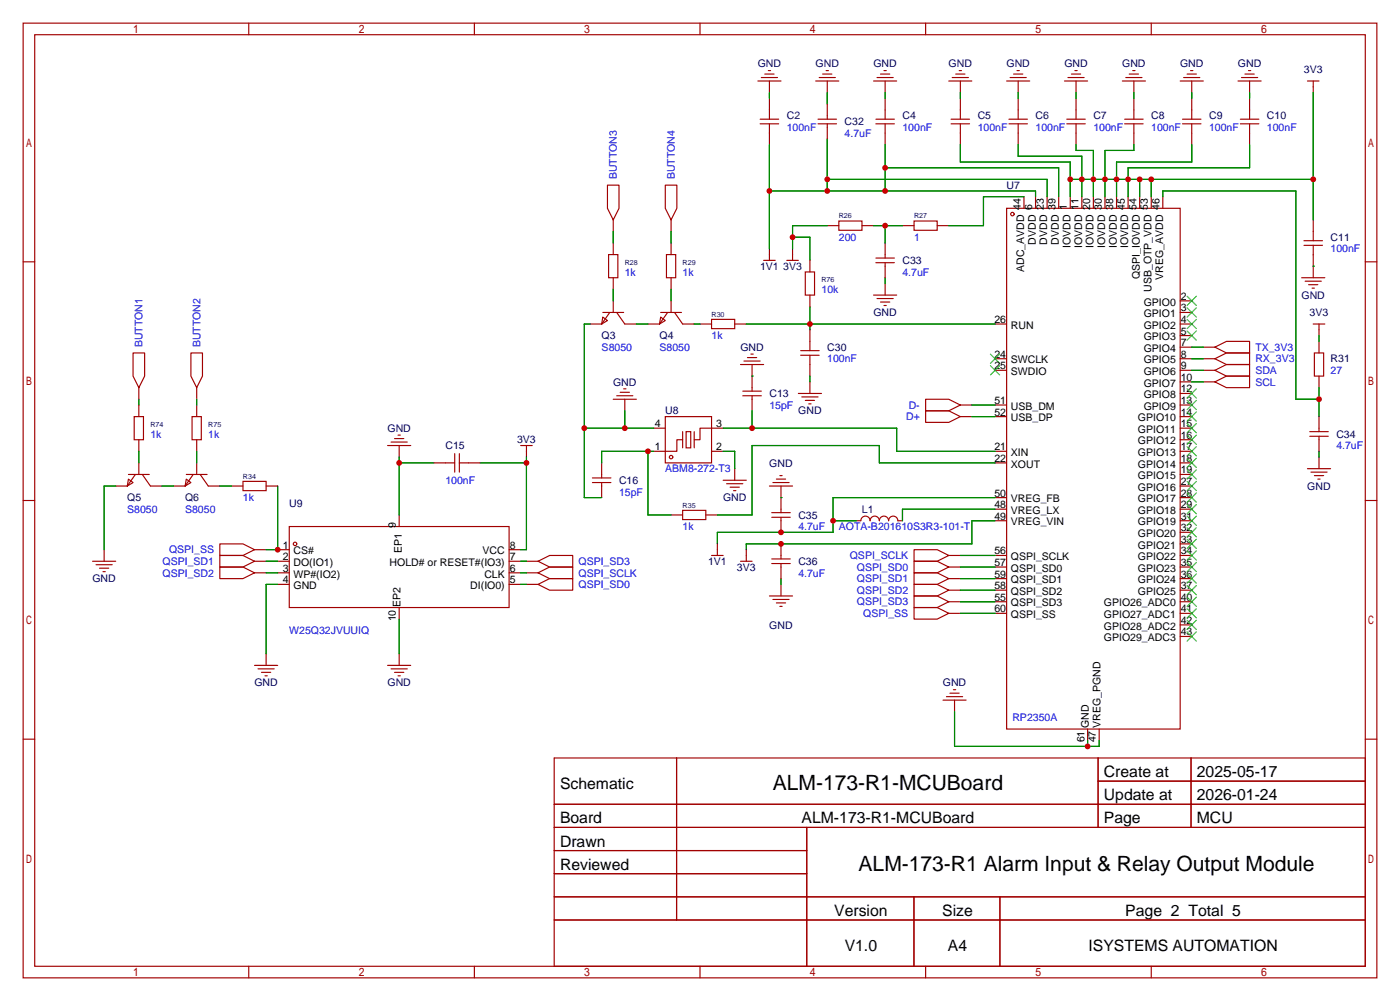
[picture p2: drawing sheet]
<svg xmlns="http://www.w3.org/2000/svg" width="307mm" height="220mm" viewBox="0 0 307 220" stroke-linecap="round" stroke-linejoin="round" font-family="sans-serif">
<g fill="none" stroke="#a10000" stroke-width=".25">
<path d="M5.1 5.1h297.2v209.5h-297.2zM7.6 7.6h292.1v204.5h-292.1zM54.6 5.1v2.5M104.1 5.1v2.5M153.7 5.1v2.5M166.4 17.8h5M167.1 17h3.6M167.9 16.3h2M168.7 15.5h.5M168.9 17.8v2.5M179.1 17.8h5M179.8 17h3.6"/>
<path d="M180.6 16.3h2M181.4 15.5h.5M181.6 17.8v2.5M191.8 17.8h5M192.5 17h3.6M193.3 16.3h2M194.1 15.5h.5M194.3 17.8v2.5M203.2 5.1v2.5M208.3 17.8h5.1M209 17h3.6M209.8 16.3h2"/>
<path d="M210.6 15.5h.5M210.8 17.8v2.5M221 17.8h5.1M221.7 17h3.6M222.5 16.3h2M223.3 15.5h.5M223.5 17.8v2.5M233.7 17.8h5.1M234.4 17h3.6M235.2 16.3h2M236 15.5h.5M236.2 17.8v2.5"/>
<path d="M246.4 17.8h5.1M247.1 17h3.6M247.9 16.3h2M248.7 15.5h.5M248.9 17.8v2.5M252.7 5.1v2.5M259.1 17.8h5.1M259.8 17h3.6M260.6 16.3h2M261.4 15.5h.5M261.6 17.8v2.5M271.8 17.8h5.1"/>
<path d="M272.5 17h3.6M273.3 16.3h2M274.1 15.5h.5M274.3 17.8v2.5M287 17.8h2.6M288.3 17.8v2.5M166.9 26.2h4M166.9 27.2h4M168.9 21.6v4.6M168.9 27.2v4.6M179.6 26.2h4M179.6 27.2h4"/>
<path d="M181.6 22.9v3.3M181.6 27.2v3.3M192.3 26.2h4M192.3 27.2h4M194.3 21.6v4.6M194.3 27.2v4.6M208.8 26.2h4.1M208.8 27.2h4.1M210.8 21.6v4.6M210.8 27.2v4.6M221.5 26.2h4.1M221.5 27.2h4.1"/>
<path d="M223.5 21.6v4.6M223.5 27.2v4.6M234.2 26.2h4.1M234.2 27.2h4.1M236.2 21.6v4.6M236.2 27.2v4.6M246.9 26.2h4.1M246.9 27.2h4.1M248.9 21.6v4.6M248.9 27.2v4.6M259.6 26.2h4.1M259.6 27.2h4.1"/>
<path d="M261.6 21.6v4.6M261.6 27.2v4.6M272.3 26.2h4.1M272.3 27.2h4.1M274.3 21.6v4.6M274.3 27.2v4.6M5.1 57.5h2.5M133.3 40.6h2.6v5.1l-1.3 2.6-1.3-2.6zM133.6 55.9h2v5.1h-2zM134.6 48.3v2.5M134.6 53.3v2.6M146 40.6h2.6v5.1l-1.3 2.6-1.3-2.6z"/>
<path d="M146.3 55.9h2v5.1h-2zM147.3 48.3v2.5M147.3 53.3v2.6M167.6 57.1h2.6M168.9 54.6v2.5M172.7 57.1h2.6M174 54.6v2.5M176.8 59.7h2v5.1h-2zM177.8 57.1v2.6M181.6 49.5h2.5M184.1 48.5h5.1v2h-5.1zM189.2 49.5h2.6"/>
<path d="M192.3 57.7h4M192.3 56.6h4M194.3 53.3v3.3M194.3 57.7v3.3M198.1 49.5h2.6M200.7 48.5h5v2h-5zM205.7 49.5h2.6M221 45.7h38.1v114.3h-38.1zM224.8 43.2v2.5M227.3 43.2v2.5M229.9 43.2v2.5M232.4 43.2v2.5"/>
<path d="M234.9 43.2v2.5M237.5 43.2v2.5M240 43.2v2.5M242.6 43.2v2.5M245.1 43.2v2.5M247.6 43.2v2.5M250.2 43.2v2.5M252.7 43.2v2.5M255.3 43.2v2.5M286.3 52.8h4M286.3 53.8h4M288.3 48.3v4.5"/>
<path d="M288.3 53.8v7.2M299.7 57.5h2.6M29.2 77.5h2.5v5l-1.2 2.6-1.3-2.6zM41.9 77.5h2.5v5l-1.2 2.6-1.3-2.6zM129.5 71.1h2.6M132.3 69.6l1 .8-1.2 .7zM132.3 68.6h4.6M133.9 68.6l-1.8 2.5M134.6 61v2.5M134.6 66v2.6M135.4 68.6l1.8 2.5h2.5M142.2 71.1h2.6"/>
<path d="M145 69.6l1 .8-1.2 .7zM145 68.6h4.6M146.6 68.6l-1.8 2.5M147.3 61v2.5M147.3 66v2.6M148.1 68.6l1.8 2.5h2.5M153.7 71.1h2.5M156.2 70.1h5.1v2h-5.1zM161.3 71.1h2.5M163.3 79.2h3.6M164.1 78.5h2M164.8 77.7h.6"/>
<path d="M175.8 77h4M175.8 78h4M177.8 64.8v2.5M177.8 72.4v4.6M177.8 78v4.5M191.8 64.8h5M192.5 65.5h3.6M193.3 66.3h2M194.1 67.1h.5M194.3 62.2v2.6M218.4 71.1h2.6M218.4 78.7h2.6"/>
<path d="M259.1 71.1h2.5M259.1 78.7h2.5M259.1 76.2h2.5M259.1 73.7h2.5M259.1 68.6h2.5M259.1 66h2.5M264.2 78.7h2.5M264.2 76.2h2.5M266.7 78.7l2.5-1.2h5.1v2.5h-5.1zM266.7 76.2l2.5-1.3h5.1v2.6h-5.1zM285.8 61h5M286.5 61.7h3.6"/>
<path d="M287.3 62.5h2M288 63.2h.5M288.3 71.1h2.5M288.5 77.5h2.1v5h-2.1zM289.6 71.1v2.6M289.6 74.9v2.6M29.5 91.4h2v5.1h-2zM30.5 85.1v2.5M30.5 88.9v2.5M30.5 96.5v2.6M42.2 91.4h2v5.1h-2zM43.2 85.1v2.5"/>
<path d="M43.2 88.9v2.5M43.2 96.5v2.6M85.1 97.8h5.1M85.9 97h3.5M86.6 96.3h2M87.4 95.5h.5M87.6 97.8v2.5M99.8 99.6v4M100.8 99.6v4M114.3 97.8h2.5M115.6 97.8v2.5M134.6 87.6h5.1"/>
<path d="M135.4 86.9h3.5M136.1 86.1h2.1M136.9 85.3h.5M137.2 87.6v2.6M143.5 94h2.5M146 91.4h10.2v10.2h-10.2zM149.9 96.5h-1.3v2.6h-5.1M149.9 94.7v3.6M150.6 94.7h1v3.6h-1zM152.4 94.7v3.6M156.2 99.1h2.5M158.7 94h-5v2.5h-1.3"/>
<path d="M162.6 80h5M163.1 85.9h4M163.1 86.9h4M165.1 80v5.9M165.1 86.9v3.3M175.3 86.4h5M176 87.1h3.6M176.8 87.9h2M177.5 88.6h.6M177.8 83.8v2.6M203.2 90.2h5.1l2.5 1.2-2.5 1.3h-5.1zM203.2 87.6h5.1l2.5 1.3-2.5 1.3h-5.1z"/>
<path d="M210.8 88.9h2.6M210.8 91.4h2.6M218.4 81.3h2.6M218.4 88.9h2.6M218.4 91.4h2.6M218.4 99.1h2.6M259.1 81.3h2.5M259.1 88.9h2.5M259.1 91.4h2.5M259.1 99.1h2.5M259.1 96.5h2.5M259.1 94h2.5"/>
<path d="M259.1 86.4h2.5M259.1 83.8h2.5M264.2 81.3h2.5M264.2 83.8h2.5M266.7 83.8l2.5-1.3h5.1v2.6h-5.1zM266.7 81.3l2.5-1.3h5.1v2.5h-5.1zM287.5 95.8h4.1M287.5 94.7h4.1M289.6 82.5v2.6M289.6 91.4v3.3M289.6 95.8v3.3M5.1 109.9h2.5"/>
<path d="M25.4 106.7h2.5M28.2 105.2l1 .7-1.3 .8zM28.2 104.1h4.6M29.7 104.1l-1.8 2.6M30.5 101.6v2.5M31.2 104.1l1.8 2.6h2.6M38.1 106.7h2.5M40.9 105.2l1 .7-1.3 .8zM40.9 104.1h4.6M42.4 104.1l-1.8 2.6M43.2 101.6v2.5M43.9 104.1l1.8 2.6h2.6"/>
<path d="M48.3 119.4h5l2.6 1.2-2.6 1.3h-5zM50.8 106.7h2.5M53.3 105.7h5.1v2h-5.1zM58.4 106.7h2.6M63.5 115.6h48.3v17.7h-48.3zM87.6 113v2.6M95.2 101.6h4.6M100.8 101.6h4.6M130 104.9h4.1M130 105.9h4.1M132.1 101.6v3.3M132.1 105.9v3.3"/>
<path d="M147.3 113h2.6M149.9 112h5v2h-5zM154.9 113h2.6M157.5 119.4v2.5M158.7 105.4h5.1M159.5 106.2h3.6M160.3 106.9h2M161 107.7h.5M161.3 102.9v2.5M168.9 106.7h5.1M169.4 113.5h4.1M169.4 112.5h4.1"/>
<path d="M169.7 105.9h3.5M170.4 105.2h2.1M171.2 104.4h.5M171.4 106.7v5.8M171.4 113.5v3.3M171.4 119.4v3.3M188 114.3h1a1.02 1.02 0 0 1 1-1 1.02 1.02 0 0 1 1 1 1.02 1.02 0 0 1 1-1 1.02 1.02 0 0 1 1 1 1.02 1.02 0 0 1 1.1-1 1.02 1.02 0 0 1 1 1 1.02 1.02 0 0 1 1-1 1.02 1.02 0 0 1 1 1h1M218.4 101.6h2.6M218.4 109.2h2.6M218.4 111.8h2.6M218.4 114.3h2.6M259.1 101.6h2.5"/>
<path d="M259.1 109.2h2.5M259.1 111.8h2.5M259.1 114.3h2.5M259.1 119.4h2.5M259.1 116.8h2.5M259.1 106.7h2.5M259.1 104.1h2.5M287 102.9h5.1M287.8 103.6h3.5M288.5 104.4h2.1M289.3 105.2h.5M289.6 100.3v2.6"/>
<path d="M299.7 109.9h2.6M20.3 123.2h5.1M21.1 124h3.5M21.8 124.7h2.1M22.6 125.5h.5M22.9 120.6v2.6M48.3 121.9h5l2.6 1.3-2.6 1.3h-5zM48.3 124.5h5l2.6 1.2-2.6 1.3h-5zM55.9 120.6h2.5M55.9 123.2h2.5M55.9 125.7h2.5M61 120.6h2.5"/>
<path d="M61 123.2h2.5M61 125.7h2.5M61 128.3h2.5M87.6 133.3v2.6M111.8 120.6h2.5M111.8 123.2h2.5M111.8 125.7h2.5M111.8 128.3h2.5M115.6 123.2h2.5M115.6 125.7h2.5M115.6 128.3h2.5M118.1 128.3l2.5-1.3h5.1v2.5h-5.1z"/>
<path d="M118.1 123.2l2.5-1.3h5.1v2.6h-5.1zM118.1 125.7l2.5-1.2h5.1v2.5h-5.1zM156.2 121.9h2.5M162.6 123.2h2.5M163.8 120.6v2.6M168.9 130.8h5.1M169.4 123.7h4.1M169.4 122.7h4.1M169.7 131.6h3.5M170.4 132.3h2.1M171.2 133.1h.5M171.4 123.7v3.3"/>
<path d="M171.4 128.3v2.5M200.7 123.2h5l2.6 1.3-2.6 1.2h-5zM200.7 125.7h5l2.6 1.3-2.6 1.3h-5zM200.7 128.3h5l2.6 1.2-2.6 1.3h-5zM200.7 130.8h5l2.6 1.3-2.6 1.2h-5zM200.7 133.3h5l2.6 1.3-2.6 1.3h-5zM200.7 120.6h5l2.6 1.3-2.6 1.3h-5zM208.3 121.9h2.5M208.3 124.5h2.5M208.3 127h2.5M208.3 129.5h2.5M208.3 132.1h2.5"/>
<path d="M208.3 134.6h2.5M218.4 121.9h2.6M218.4 124.5h2.6M218.4 127h2.6M218.4 129.5h2.6M218.4 132.1h2.6M218.4 134.6h2.6M259.1 121.9h2.5M259.1 124.5h2.5M259.1 127h2.5M259.1 129.5h2.5M259.1 132.1h2.5"/>
<path d="M259.1 134.6h2.5M259.1 139.7h2.5M259.1 137.2h2.5M55.9 146h5.1M56.6 146.8h3.6M57.4 147.6h2M58.2 148.3h.5M58.4 143.5v2.5M85.1 146h5.1M85.9 146.8h3.5M86.6 147.6h2M87.4 148.3h.5"/>
<path d="M87.6 143.5v2.5M207 153.7h5.1M207.8 152.9h3.5M208.5 152.1h2.1M209.3 151.4h.5M209.5 153.7v2.5M5.1 162.2h2.5M121.7 166.4h178v45.7h-178zM121.7 176.5h178M148.5 166.4v35.5M238.8 160v2.6M241.1 166.4v15.2"/>
<path d="M241.1 171.4h58.6M241.3 160v2.6M261.5 166.4v15.2M299.7 162.2h2.6M121.7 181.6h178M121.7 186.7h55.4M121.7 196.8h178M121.7 191.8h55.4M177.1 181.6v30.5M200.6 196.8v15.3M219.5 196.8v15.3M54.6 212.1v2.5"/>
<path d="M104.1 212.1v2.5M121.7 201.9h178M153.7 212.1v2.5M203.2 212.1v2.5M252.7 212.1v2.5"/>
<circle cx="222.2" cy="47" r=".38"/>
<circle cx="64.8" cy="119.4" r=".38"/>
<circle cx="147.3" cy="100.3" r=".38"/>
</g>
<g fill="none" stroke="#3c3" stroke-width=".25">
<path d="M217.4 77.7l2.1 2.1M219.5 77.7l-2.1 2.1M260.6 72.6l2 2.1M260.6 70.1l2 2M260.6 67.6l2 2M260.6 65l2 2.1M262.6 72.6l-2 2.1M262.6 70.1l-2 2M262.6 67.6l-2 2M262.6 65l-2 2.1M217.4 80.3l2.1 2M219.5 80.3l-2.1 2"/>
<path d="M260.6 98l2 2.1M260.6 95.5l2 2M260.6 93l2 2M260.6 90.4l2 2.1M260.6 87.9l2 2M260.6 85.3l2 2.1M262.6 98l-2 2.1M262.6 95.5l-2 2M262.6 93l-2 2M262.6 90.4l-2 2.1M262.6 87.9l-2 2M262.6 85.3l-2 2.1"/>
<path d="M260.6 118.4l2 2M260.6 115.8l2 2.1M260.6 113.3l2 2M260.6 110.7l2 2.1M260.6 108.2l2 2M260.6 105.7l2 2M260.6 103.1l2 2.1M260.6 100.6l2 2M262.6 118.4l-2 2M262.6 115.8l-2 2.1M262.6 113.3l-2 2M262.6 110.7l-2 2.1"/>
<path d="M262.6 108.2l-2 2M262.6 105.7l-2 2M262.6 103.1l-2 2.1M262.6 100.6l-2 2M260.6 138.7l2 2M260.6 136.1l2 2.1M260.6 133.6l2 2M260.6 131.1l2 2M260.6 128.5l2 2.1M260.6 126l2 2M260.6 123.4l2 2.1M260.6 120.9l2 2"/>
<path d="M262.6 138.7l-2 2M262.6 136.1l-2 2.1M262.6 133.6l-2 2M262.6 131.1l-2 2M262.6 128.5l-2 2.1M262.6 126l-2 2M262.6 123.4l-2 2.1M262.6 120.9l-2 2"/>
</g>
<g fill="none" stroke="#008700" stroke-width=".25">
<path d="M168.9 20.3v1.3M168.9 31.8v22.8M181.6 20.3v2.6M181.6 30.5v11.4M181.6 39.4h48.3v3.8M194.3 36.8h38.1v6.4M194.3 20.3v1.3M194.3 31.8v10.1M210.8 20.3v1.3M210.8 31.8v3.8h24.1v7.6M223.5 20.3v1.3M223.5 31.8v2.5h14v8.9"/>
<path d="M234.9 39.4h53.4M236.2 20.3v1.3M236.2 31.8v1.2h3.8v10.2M248.9 20.3v1.3M248.9 31.8v1.2h-6.3v10.2M250.2 39.4v3.8M252.7 39.4v3.8M261.6 20.3v1.3M261.6 31.8v3.8h-16.5v7.6M274.3 20.3v1.3M274.3 31.8v5h-26.7v6.4M288.3 20.3v28"/>
<path d="M134.6 50.8v2.5M147.3 50.8v2.5M168.9 41.9h58.4v1.3M174 52.1h3.8v5M181.6 49.5h-7.6v5.1M191.8 49.5h6.3M194.3 49.5v3.8M224.8 43.2h-8.9v6.3h-7.6M255.3 43.2v-1.3h29.2v45.7h5.1M288.3 58.4h.1M129.5 71.1h-1.2v38.1h3.8M134.6 63.5v2.5"/>
<path d="M139.7 71.1h2.5M147.3 63.5v2.5M152.4 71.1h1.3M163.8 71.1h54.6M177.8 67.3v5.1M194.3 61v1.2M261.6 78.7h2.6M261.6 76.2h2.6M289.6 73.7v1.2M30.5 87.6v1.3M30.5 99.1v2.5M43.2 87.6v1.3"/>
<path d="M43.2 99.1v2.5M128.3 94h15.2M137.2 90.2v3.8M142.2 99.1v13.9h5.1M143.5 99.1h-11.4v2.5M158.7 94h38.1v5.1h21.6M158.7 99.1h2.6v3.8M165.1 82.5h.1M165.1 90.2v3.8M177.8 82.5v1.3M213.4 91.4h5M213.4 88.9h5"/>
<path d="M261.6 81.3h2.6M261.6 83.8h2.6M289.6 85.1v6.3M289.6 99.1v1.2M25.4 106.7h-2.5v13.9M35.6 106.7h2.5M48.3 106.7h2.5M61 106.7v13.9h-2.6M87.6 101.6h7.6M87.6 100.3v12.7M105.4 101.6h10.2M115.6 100.3v20.3h-1.3"/>
<path d="M171.4 109.2h.1M182.9 114.3h5.1M218.4 101.6h-25.4v-3.8h-27.9v15.2h-7.6M218.4 111.8h-20.3v2.5M218.4 114.3h-5v5.1h-49.6v1.2M218.4 109.2h-35.5v7.6h-25.4v2.6M58.4 123.2h2.6M58.4 125.7h2.6M61 128.3h-2.6v15.2M87.6 135.9v7.6M114.3 123.2h1.3M114.3 128.3h1.3"/>
<path d="M114.3 125.7h1.3M171.4 127v1.3M210.8 124.5h7.6M210.8 127h7.6M210.8 129.5h7.6M210.8 132.1h7.6M210.8 121.9h7.6M210.8 134.6h7.6M209.5 156.2v7.6h31.8v-1.2M238.8 162.6v1.2"/>
</g>
<g fill="#c00">
<circle cx="165.1" cy="94" r=".63"/>
<circle cx="61" cy="120.6" r=".63"/>
<circle cx="87.6" cy="101.6" r=".63"/>
<circle cx="115.6" cy="101.6" r=".63"/>
<circle cx="177.8" cy="71.1" r=".63"/>
<circle cx="182.9" cy="114.3" r=".63"/>
<circle cx="171.5" cy="116.8" r=".63"/>
<circle cx="171.5" cy="119.4" r=".63"/>
<circle cx="194.3" cy="36.8" r=".63"/>
<circle cx="194.3" cy="41.9" r=".63"/>
<circle cx="181.6" cy="41.9" r=".63"/>
<circle cx="181.6" cy="39.4" r=".63"/>
<circle cx="168.9" cy="41.9" r=".63"/>
<circle cx="252.7" cy="39.4" r=".63"/>
<circle cx="250.2" cy="39.4" r=".63"/>
<circle cx="247.7" cy="39.4" r=".63"/>
<circle cx="245.1" cy="39.4" r=".63"/>
<circle cx="242.6" cy="39.4" r=".63"/>
<circle cx="240" cy="39.4" r=".63"/>
<circle cx="237.5" cy="39.4" r=".63"/>
<circle cx="235" cy="39.4" r=".63"/>
<circle cx="288.3" cy="39.4" r=".63"/>
<circle cx="174" cy="52.1" r=".63"/>
<circle cx="238.8" cy="163.8" r=".63"/>
<circle cx="289.6" cy="87.6" r=".63"/>
<circle cx="128.3" cy="94" r=".63"/>
<circle cx="137.2" cy="94" r=".63"/>
<circle cx="142.2" cy="99.1" r=".63"/>
<circle cx="194.3" cy="49.5" r=".63"/>
</g>
<g font-size="4.6">
<text x="169.6" y="173.5">ALM-173-R1-MCUBoard</text>
<text x="188.5" y="191.3">ALM-173-R1 Alarm Input &amp; Relay Output Module</text>
</g>
<g font-size="3.5">
<text x="122.9" y="173.1">Schematic</text>
<text x="242.3" y="170.6">Create at</text>
<text x="262.7" y="170.6">2025-05-17</text>
<text x="242.3" y="175.7">Update at</text>
<text x="262.7" y="175.7">2026-01-24</text>
<text x="122.9" y="180.7">Board</text>
<text x="122.9" y="185.8">Drawn</text>
<text x="176" y="180.7">ALM-173-R1-MCUBoard</text>
<text x="242.3" y="180.7">Page</text>
<text x="262.7" y="180.7">MCU</text>
<text x="122.9" y="190.9">Reviewed</text>
<text x="183.1" y="201.1">Version</text>
<text x="206.8" y="201.1">Size</text>
<text x="247" y="201.1">Page 2 Total 5</text>
<text x="185.4" y="208.7">V1.0</text>
<text x="208.1" y="208.7">A4</text>
<text x="239" y="208.7">ISYSTEMS AUTOMATION</text>
</g>
<g font-size="2.3" fill="#000080">
<text x="166.3" y="14.8">GND</text>
<text x="179" y="14.8">GND</text>
<text x="191.7" y="14.8">GND</text>
<text x="208.3" y="14.8">GND</text>
<text x="221" y="14.8">GND</text>
<text x="233.7" y="14.8">GND</text>
<text x="246.4" y="14.8">GND</text>
<text x="259.1" y="14.8">GND</text>
<text x="271.8" y="14.8">GND</text>
<text x="286.2" y="16">3V3</text>
<text x="172.7" y="26.2">C2</text>
<text x="185.4" y="27.5">C32</text>
<text x="198.1" y="26.2">C4</text>
<text x="214.6" y="26.2">C5</text>
<text x="227.3" y="26.2">C6</text>
<text x="240" y="26.2">C7</text>
<text x="252.7" y="26.2">C8</text>
<text x="265.4" y="26.2">C9</text>
<text x="278.1" y="26.2">C10</text>
<text x="221" y="41.4">U7</text>
<text x="292.1" y="52.9">C11</text>
<text x="166.9" y="59.2">1V1</text>
<text x="171.9" y="59.2">3V3</text>
<text x="198.1" y="58">C33</text>
<text x="285.7" y="65.6">GND</text>
<text x="191.7" y="69.4">GND</text>
<text x="287.5" y="69.4">3V3</text>
<text x="132.1" y="74.5">Q3</text>
<text x="144.8" y="74.5">Q4</text>
<text x="162.5" y="77">GND</text>
<text x="181.6" y="77">C30</text>
<text x="292.1" y="79.5">R31</text>
<text x="134.6" y="84.6">GND</text>
<text x="168.9" y="87.2">C13</text>
<text x="85.1" y="94.8">GND</text>
<text x="146" y="91">U8</text>
<text x="175.2" y="91">GND</text>
<text x="97.8" y="98.6">C15</text>
<text x="113.5" y="97.3">3V3</text>
<text x="293.4" y="96.1">C34</text>
<text x="135.9" y="106.2">C16</text>
<text x="168.9" y="102.4">GND</text>
<text x="287" y="107.5">GND</text>
<text x="27.9" y="110">Q5</text>
<text x="40.6" y="110">Q6</text>
<text x="63.5" y="111.3">U9</text>
<text x="158.7" y="110">GND</text>
<text x="175.3" y="113.8">C35</text>
<text x="189.2" y="112.6">L1</text>
<text x="155.4" y="124">1V1</text>
<text x="161.8" y="125.3">3V3</text>
<text x="175.3" y="124">C36</text>
<text x="20.3" y="127.8">GND</text>
<text x="168.9" y="138">GND</text>
<text x="55.9" y="150.7">GND</text>
<text x="85.1" y="150.7">GND</text>
<text x="207" y="150.7">GND</text>
</g>
<g font-size="2.3" fill="#00f">
<text x="172.7" y="28.7">100nF</text>
<text x="198.1" y="28.7">100nF</text>
<text x="214.6" y="28.7">100nF</text>
<text x="227.3" y="28.7">100nF</text>
<text x="240" y="28.7">100nF</text>
<text x="252.7" y="28.7">100nF</text>
<text x="265.4" y="28.7">100nF</text>
<text x="278.1" y="28.7">100nF</text>
<text x="185.4" y="30">4.7uF</text>
<text x="135.4" y="39.4" transform="rotate(-90 135.4 39.4)">BUTTON3</text>
<text x="148.1" y="39.4" transform="rotate(-90 148.1 39.4)">BUTTON4</text>
<text x="184.1" y="52.9">200</text>
<text x="200.7" y="52.9">1</text>
<text x="292.1" y="55.4">100nF</text>
<text x="137.2" y="60.5">1k</text>
<text x="149.9" y="60.5">1k</text>
<text x="180.3" y="64.3">10k</text>
<text x="198.1" y="60.5">4.7uF</text>
<text x="31.3" y="76.2" transform="rotate(-90 31.3 76.2)">BUTTON1</text>
<text x="44" y="76.2" transform="rotate(-90 44 76.2)">BUTTON2</text>
<text x="132.1" y="77">S8050</text>
<text x="144.8" y="77">S8050</text>
<text x="156.2" y="74.5">1k</text>
<text x="275.6" y="77">TX_3V3</text>
<text x="181.6" y="79.5">100nF</text>
<text x="275.6" y="79.5">RX_3V3</text>
<text x="275.6" y="82.1">SDA</text>
<text x="292.1" y="82.1">27</text>
<text x="168.9" y="89.7">15pF</text>
<text x="199.5" y="89.7">D-</text>
<text x="275.6" y="84.6">SCL</text>
<text x="198.9" y="92.2">D+</text>
<text x="33" y="96.1">1k</text>
<text x="45.7" y="96.1">1k</text>
<text x="293.4" y="98.6">4.7uF</text>
<text x="97.8" y="106.2">100nF</text>
<text x="146" y="103.7">ABM8-272-T3</text>
<text x="27.9" y="112.6">S8050</text>
<text x="40.6" y="112.6">S8050</text>
<text x="53.3" y="110">1k</text>
<text x="135.9" y="108.8">15pF</text>
<text x="149.9" y="116.4">1k</text>
<text x="175.3" y="116.4">4.7uF</text>
<text x="184.1" y="116.4">AOTA-B201610S3R3-101-T</text>
<text x="35.7" y="124">QSPI_SD1</text>
<text x="37.1" y="121.5">QSPI_SS</text>
<text x="127" y="124">QSPI_SD3</text>
<text x="186.6" y="122.7">QSPI_SCLK</text>
<text x="188.1" y="125.3">QSPI_SD0</text>
<text x="35.7" y="126.5">QSPI_SD2</text>
<text x="127" y="129.1">QSPI_SD0</text>
<text x="127" y="126.5">QSPI_SCLK</text>
<text x="175.3" y="126.5">4.7uF</text>
<text x="188.1" y="127.8">QSPI_SD1</text>
<text x="188.1" y="130.3">QSPI_SD2</text>
<text x="188.1" y="132.9">QSPI_SD3</text>
<text x="189.5" y="135.4">QSPI_SS</text>
<text x="63.5" y="139.2">W25Q32JVUUIQ</text>
<text x="222.2" y="158.3">RP2350A</text>
</g>
<g font-size="2.3">
<text x="224.1" y="46.1" transform="rotate(-90 224.1 46.1)">44</text>
<text x="226.6" y="46.1" transform="rotate(-90 226.6 46.1)">6</text>
<text x="229.2" y="46.1" transform="rotate(-90 229.2 46.1)">23</text>
<text x="231.7" y="46.1" transform="rotate(-90 231.7 46.1)">39</text>
<text x="234.2" y="46.1" transform="rotate(-90 234.2 46.1)">1</text>
<text x="236.8" y="46.1" transform="rotate(-90 236.8 46.1)">11</text>
<text x="239.3" y="46.1" transform="rotate(-90 239.3 46.1)">20</text>
<text x="241.9" y="46.1" transform="rotate(-90 241.9 46.1)">30</text>
<text x="244.4" y="46.1" transform="rotate(-90 244.4 46.1)">38</text>
<text x="246.9" y="46.1" transform="rotate(-90 246.9 46.1)">45</text>
<text x="249.5" y="46.1" transform="rotate(-90 249.5 46.1)">54</text>
<text x="252" y="46.1" transform="rotate(-90 252 46.1)">53</text>
<text x="254.6" y="46.1" transform="rotate(-90 254.6 46.1)">46</text>
<text x="227.4" y="53.7" transform="rotate(-90 227.4 53.7)">DVDD</text>
<text x="229.9" y="53.7" transform="rotate(-90 229.9 53.7)">DVDD</text>
<text x="232.5" y="53.7" transform="rotate(-90 232.5 53.7)">DVDD</text>
<text x="224.8" y="59.7" transform="rotate(-90 224.8 59.7)">ADC_AVDD</text>
<text x="235" y="54.5" transform="rotate(-90 235 54.5)">IOVDD</text>
<text x="237.5" y="54.5" transform="rotate(-90 237.5 54.5)">IOVDD</text>
<text x="240.1" y="54.5" transform="rotate(-90 240.1 54.5)">IOVDD</text>
<text x="242.6" y="54.5" transform="rotate(-90 242.6 54.5)">IOVDD</text>
<text x="245.2" y="54.5" transform="rotate(-90 245.2 54.5)">IOVDD</text>
<text x="247.7" y="54.5" transform="rotate(-90 247.7 54.5)">IOVDD</text>
<text x="250.2" y="61.3" transform="rotate(-90 250.2 61.3)">QSPI_IOVDD</text>
<text x="252.8" y="64.1" transform="rotate(-90 252.8 64.1)">USB_OTP_VDD</text>
<text x="255.3" y="61.4" transform="rotate(-90 255.3 61.4)">VREG_AVDD</text>
<text x="259.2" y="65.8">2</text>
<text x="218.3" y="70.9">26</text>
<text x="251.1" y="69.6">GPIO1</text>
<text x="251.1" y="67.1">GPIO0</text>
<text x="259.2" y="70.9">4</text>
<text x="259.2" y="68.4">3</text>
<text x="221.9" y="72.2">RUN</text>
<text x="251.1" y="77.2">GPIO4</text>
<text x="251.1" y="74.7">GPIO3</text>
<text x="251.1" y="72.2">GPIO2</text>
<text x="259.2" y="76">7</text>
<text x="259.2" y="73.4">5</text>
<text x="218.3" y="78.5">24</text>
<text x="218.3" y="81.1">25</text>
<text x="221.9" y="79.8">SWCLK</text>
<text x="221.9" y="82.3">SWDIO</text>
<text x="251.1" y="82.3">GPIO6</text>
<text x="251.1" y="79.8">GPIO5</text>
<text x="259.2" y="83.6">10</text>
<text x="259.2" y="81.1">9</text>
<text x="259.2" y="78.5">8</text>
<text x="218.3" y="88.7">51</text>
<text x="221.9" y="89.9">USB_DM</text>
<text x="251.1" y="89.9">GPIO9</text>
<text x="251.1" y="87.4">GPIO8</text>
<text x="251.1" y="84.9">GPIO7</text>
<text x="259.2" y="88.7">13</text>
<text x="259.2" y="86.1">12</text>
<text x="143.7" y="93.8">4</text>
<text x="157.2" y="93.8">3</text>
<text x="218.3" y="91.2">52</text>
<text x="221.9" y="92.5">USB_DP</text>
<text x="249.8" y="95">GPIO11</text>
<text x="249.8" y="92.5">GPIO10</text>
<text x="259.2" y="93.8">15</text>
<text x="259.2" y="91.2">14</text>
<text x="143.7" y="98.8">1</text>
<text x="157.2" y="98.8">2</text>
<text x="218.3" y="98.8">21</text>
<text x="218.3" y="101.4">22</text>
<text x="221.9" y="100.1">XIN</text>
<text x="249.8" y="100.1">GPIO13</text>
<text x="249.8" y="97.6">GPIO12</text>
<text x="259.2" y="101.4">18</text>
<text x="259.2" y="98.8">17</text>
<text x="259.2" y="96.3">16</text>
<text x="221.9" y="102.6">XOUT</text>
<text x="249.8" y="107.7">GPIO16</text>
<text x="249.8" y="105.2">GPIO15</text>
<text x="249.8" y="102.6">GPIO14</text>
<text x="259.2" y="106.5">27</text>
<text x="259.2" y="103.9">19</text>
<text x="218.3" y="109">50</text>
<text x="218.3" y="111.5">48</text>
<text x="221.9" y="110.3">VREG_FB</text>
<text x="221.9" y="112.8">VREG_LX</text>
<text x="249.8" y="112.8">GPIO18</text>
<text x="249.8" y="110.3">GPIO17</text>
<text x="259.2" y="111.5">29</text>
<text x="259.2" y="109">28</text>
<text x="86.9" y="115.9" transform="rotate(-90 86.9 115.9)">9</text>
<text x="218.3" y="114.1">49</text>
<text x="221.9" y="115.3">VREG_VIN</text>
<text x="249.8" y="117.9">GPIO20</text>
<text x="249.8" y="115.3">GPIO19</text>
<text x="259.2" y="119.2">33</text>
<text x="259.2" y="116.6">32</text>
<text x="259.2" y="114.1">31</text>
<text x="62.1" y="120.4">1</text>
<text x="62.1" y="123">2</text>
<text x="62.1" y="125.5">3</text>
<text x="64.4" y="121.7">CS#</text>
<text x="64.4" y="124.2">DO(IO1)</text>
<text x="85.5" y="124.2">HOLD# or RESET#(IO3)</text>
<text x="88.2" y="121.4" transform="rotate(-90 88.2 121.4)">EP1</text>
<text x="105.9" y="121.7">VCC</text>
<text x="111.9" y="125.5">6</text>
<text x="111.9" y="123">7</text>
<text x="111.9" y="120.4">8</text>
<text x="218.3" y="121.7">56</text>
<text x="218.3" y="124.2">57</text>
<text x="221.9" y="123">QSPI_SCLK</text>
<text x="221.9" y="125.5">QSPI_SD0</text>
<text x="249.8" y="125.5">GPIO23</text>
<text x="249.8" y="123">GPIO22</text>
<text x="249.8" y="120.4">GPIO21</text>
<text x="259.2" y="124.2">35</text>
<text x="259.2" y="121.7">34</text>
<text x="62.1" y="128">4</text>
<text x="64.4" y="126.8">WP#(IO2)</text>
<text x="64.4" y="129.3">GND</text>
<text x="103.3" y="129.3">DI(IO0)</text>
<text x="106.3" y="126.8">CLK</text>
<text x="111.9" y="128">5</text>
<text x="218.3" y="126.8">59</text>
<text x="218.3" y="129.3">58</text>
<text x="218.3" y="131.9">55</text>
<text x="221.9" y="128">QSPI_SD1</text>
<text x="221.9" y="130.6">QSPI_SD2</text>
<text x="249.8" y="130.6">GPIO25</text>
<text x="249.8" y="128">GPIO24</text>
<text x="259.2" y="131.9">40</text>
<text x="259.2" y="129.3">37</text>
<text x="259.2" y="126.8">36</text>
<text x="86.9" y="136.4" transform="rotate(-90 86.9 136.4)">10</text>
<text x="87.9" y="133.3" transform="rotate(-90 87.9 133.3)">EP2</text>
<text x="218.3" y="134.4">60</text>
<text x="221.9" y="133.1">QSPI_SD3</text>
<text x="221.9" y="135.7">QSPI_SS</text>
<text x="242.4" y="135.7">GPIO27_ADC1</text>
<text x="242.4" y="133.1">GPIO26_ADC0</text>
<text x="259.2" y="136.9">42</text>
<text x="259.2" y="134.4">41</text>
<text x="242.4" y="140.7">GPIO29_ADC3</text>
<text x="242.4" y="138.2">GPIO28_ADC2</text>
<text x="259.2" y="139.5">43</text>
<text x="239.1" y="159.7" transform="rotate(-90 239.1 159.7)">GND</text>
<text x="241.6" y="159.7" transform="rotate(-90 241.6 159.7)">VREG_PGND</text>
<text x="238" y="162.9" transform="rotate(-90 238 162.9)">61</text>
<text x="240.6" y="162.9" transform="rotate(-90 240.6 162.9)">47</text>
</g>
<g font-size="1.6" fill="#000080">
<text x="184.1" y="47.9">R26</text>
<text x="200.7" y="47.9">R27</text>
<text x="137.2" y="58.1">R28</text>
<text x="149.9" y="58.1">R29</text>
<text x="180.3" y="61.9">R76</text>
<text x="156.2" y="69.5">R30</text>
<text x="33" y="93.7">R74</text>
<text x="45.7" y="93.7">R75</text>
<text x="53.3" y="105.1">R34</text>
<text x="149.9" y="111.4">R35</text>
</g>
</svg>
